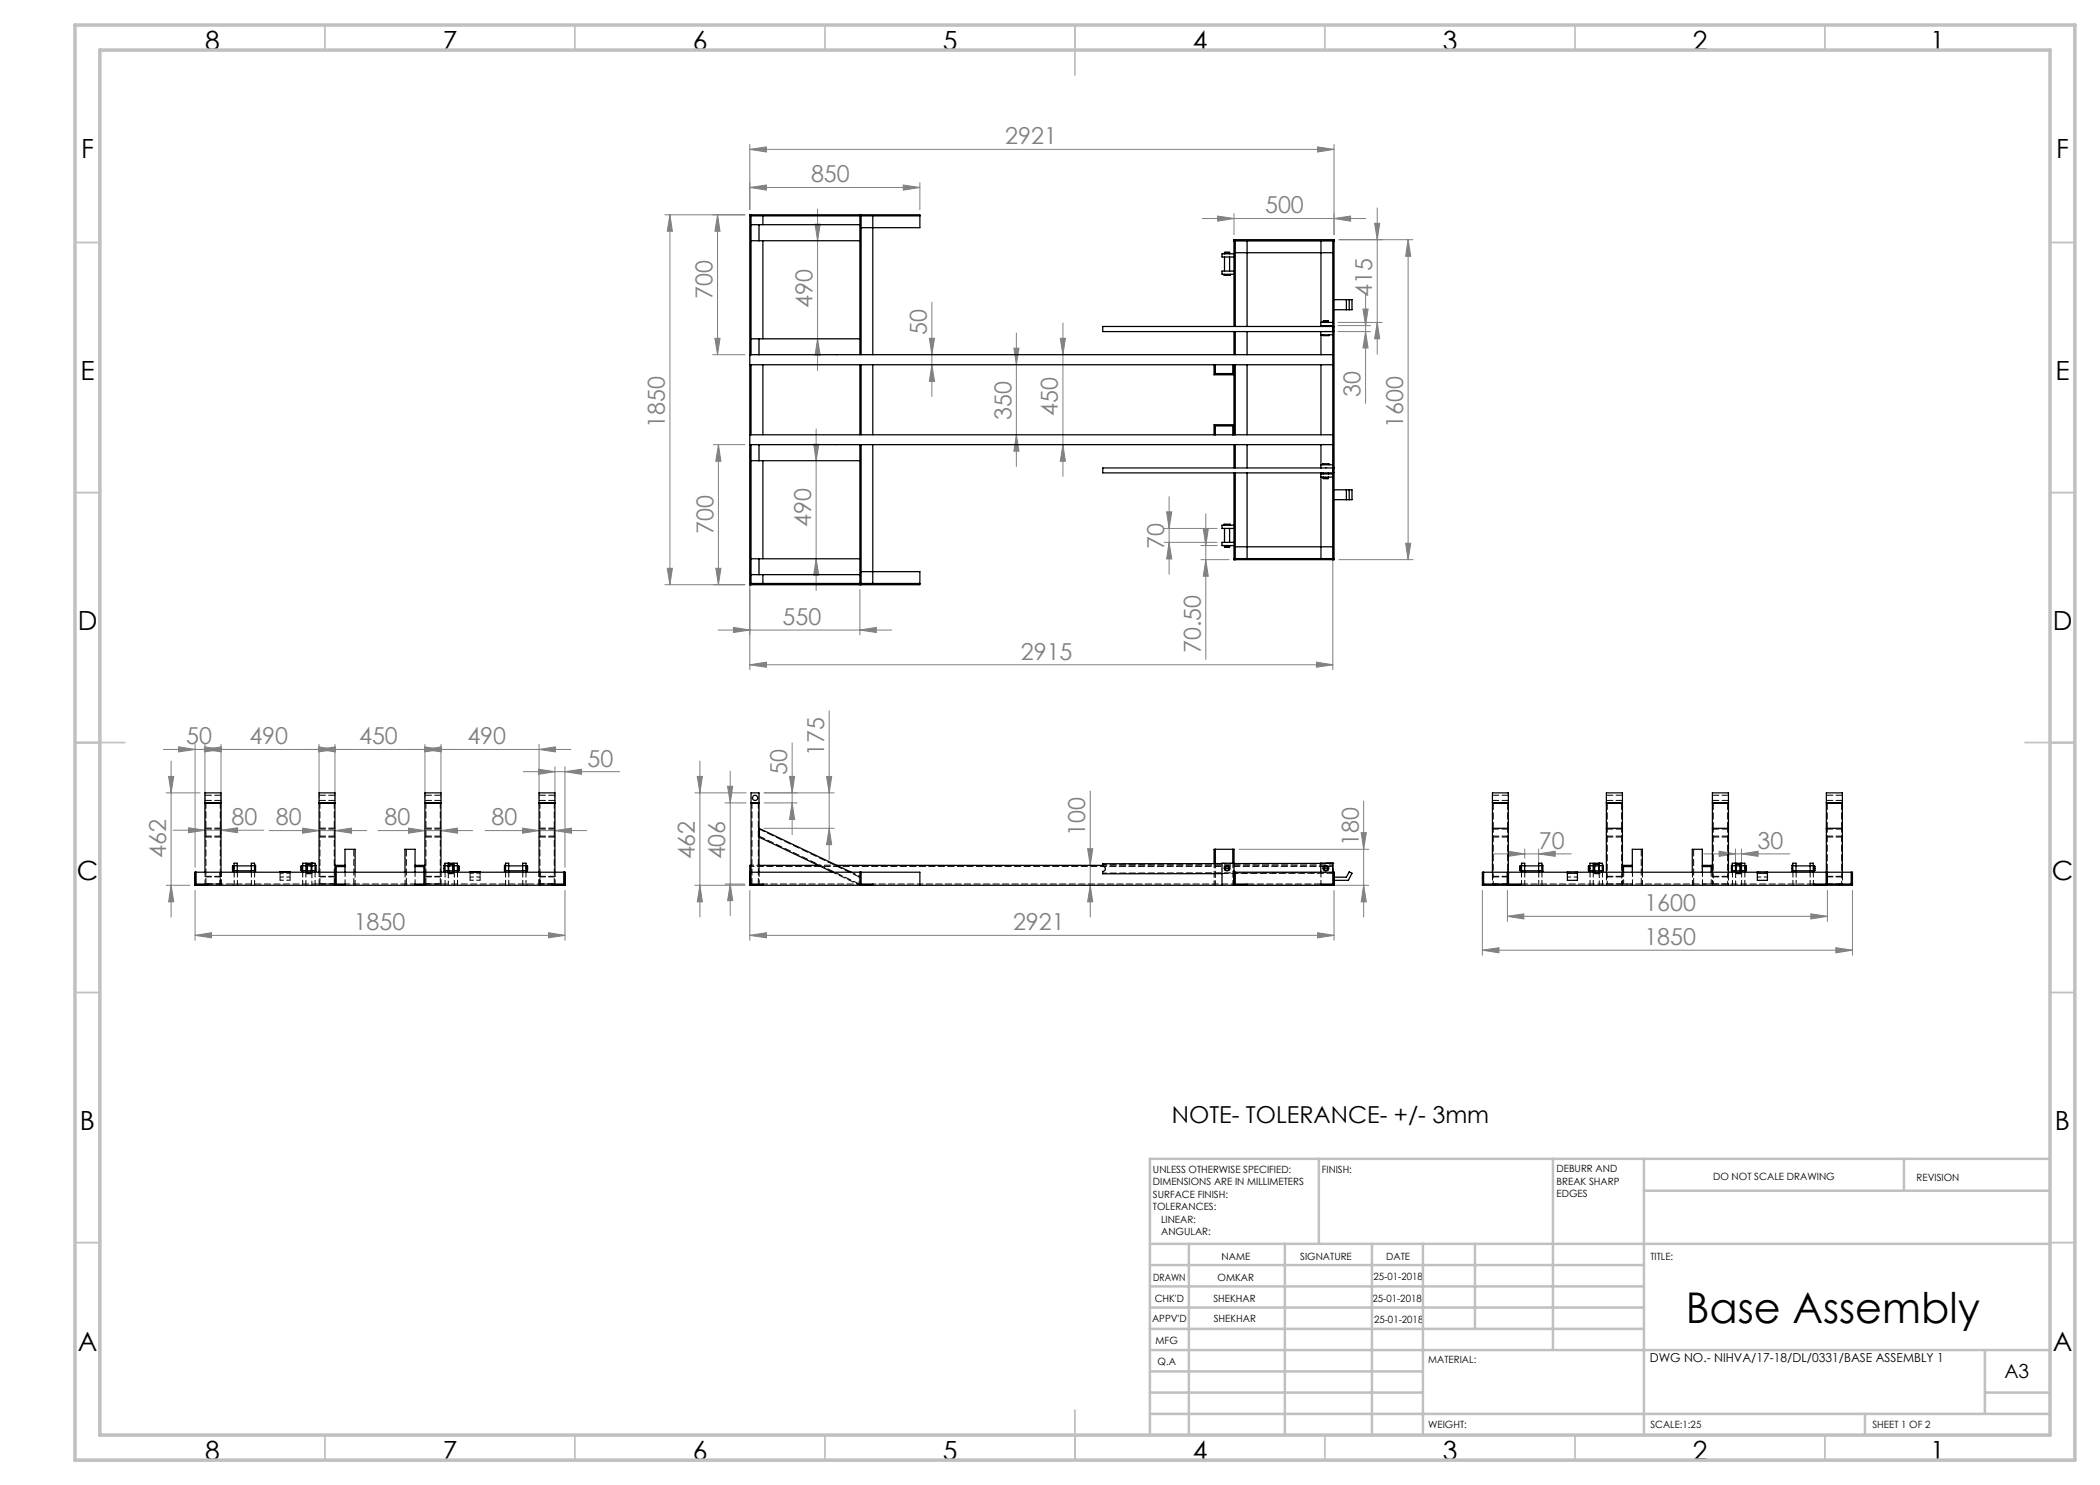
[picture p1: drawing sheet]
<svg xmlns="http://www.w3.org/2000/svg" width="420mm" height="297mm" viewBox="0 0 420 297" stroke-linecap="round" stroke-linejoin="round" font-family="sans-serif">
<g fill="none" stroke="#808080" stroke-width=".2">
<path d="M150 29.9l3.3-.5v1zM150 28.9v13M150 29.9h116.8M150 37.5l3.3-.5v1zM150 37.5h34M180.7 37l3.3 .5-3.3 .5zM184 36.5v5.4M263.5 29.4l3.3 .5-3.3 .5zM266.8 28.9v18.1M133 43h16M134 43l.5 3.2h-1zM134 43v73.9"/>
<path d="M143.5 43l.5 3.2h-1zM143.5 43v27.9M163 44.8h1l-.5 3.4zM163.5 41.8v32.3M240.5 43.7h32.7M243.5 43.2l3.3 .5-3.3 .5zM246.8 42.7v4.3M266.8 43.7l3.3-.5v1zM267.8 47.9h14.8M273.1 58.8v21.9M274.9 44.7h1l-.5 3.2zM275.4 41.6v29.2"/>
<path d="M281.6 47.9v64M281.6 47.9l.6 3.4h-1.1zM142.5 70.9h6.5M143 67.7h1l-.5 3.2zM163.5 67.8l.5 3.2h-1zM185.9 67.7h1l-.5 3.2zM186.4 73l.5 3.3h-1zM186.4 60.5v18.8M202.8 69.6h1l-.5 3.4zM203.3 66.6v26.7M212.1 67.7h1l-.5 3.2zM212.6 64.6v30.7"/>
<path d="M267.6 64.5h8.8M267.6 65.1h6.5M267.6 66.3h6.5M272.6 61.8h1l-.5 3.3zM273.1 66.3l.5 3.3h-1zM275.4 64.5l.5 3.3h-1zM142.7 88.9h6.3M143.7 88.9l.5 3.3h-1zM143.7 88.9v28M150 90v43.9M162.7 88.9h1.1l-.6 3.2zM163.2 85.8v32.3"/>
<path d="M203.3 87l.5 3.2h-1zM212.6 88.9l.5 3.3h-1zM233.8 99.3v15.5M266.6 90v43.9M133 116.9h16M133.5 113.7h1l-.5 3.2zM143.2 113.7h1l-.5 3.2zM163.2 111.8l.6 3.2h-1.1zM172 117.9v9.1M232.8 105.7h10.6M232.8 108.5h10.6M233.3 102.4h1.1l-.6 3.3z"/>
<path d="M233.8 108.5l.6 3.3h-1.1zM240.2 109.1h3.2M240.2 111.9h5.6M240.7 105.8h1l-.5 3.3zM241.2 111.9l.5 3.3h-1zM241.2 102.8v29.1M267.8 111.9h14.8M281.1 108.7h1.1l-.6 3.2zM143.6 126h34.7M146.7 125.5l3.3 .5-3.3 .5zM150 133l3.3-.6v1.1zM150 133h116.6"/>
<path d="M172 126l3.3-.5v1zM263.3 132.4l3.3 .6-3.3 .5zM32.7 149.9h81.5M33.2 158.6h6.8M33.7 155.3h1l-.5 3.3zM34.2 152.2v31.2M35.7 149.4l3.3 .5-3.3 .5zM39 148.9v24.6M40.9 149.4l3.3 .5-3.3 .5zM41 149.9l3.3-.5v1zM41 148.9v18.1M44.2 148.9v18.1"/>
<path d="M63.7 149.4l3.3 .5-3.3 .5zM63.8 149.9l3.3-.5v1zM63.8 148.9v10.7M67 148.9v10.7M84.9 149.4l3.3 .5-3.3 .5zM85 149.9l3.3-.5v1zM85 148.9v10.7M88.2 148.9v10.7M104.6 154.3h19.3M107.7 153.8l3.3 .5-3.3 .6zM107.8 149.9l3.3-.5v1zM107.8 148.9v10.7"/>
<path d="M111 153.3v6.3M113 154.3l3.3-.5v1.1zM113 153.3v20.2M139 158.6h10.2M139.5 155.3h1l-.5 3.3zM140 152.2v31.2M145.5 157.3h1l-.5 3.3zM146 154.2v29M152.8 158.6h14M157.9 155.3h1l-.5 3.3zM158.4 148.6v18.3M165.3 155.3h1l-.5 3.3z"/>
<path d="M165.8 142.2v29.8M218.1 158.2v25.2M33.2 177.1h4.8M34.2 177.1l.5 3.3h-1zM34.6 166h18.1M37.7 165.6l3.3 .4-3.3 .5zM39 178.1v10M44.2 166l3.3-.4v.9zM53.8 166.1h19.5M60.5 165.6l3.3 .5-3.3 .5zM67 166.1l3.3-.5v1zM75.6 166.1h18.9"/>
<path d="M81.7 165.6l3.3 .5-3.3 .5zM88.2 166.1l3.3-.5v1zM97 166.1h20.3M104.5 165.6l3.3 .5-3.3 .5zM111 166.1l3.3-.5v1zM113 178.1v10M139 177.1h10M140 177.1l.5 3.3h-1zM145 160.6h4.2M145 176.8h4M146 176.8l.5 3.3h-1zM150 178.1v10"/>
<path d="M152.8 165.7h14M152.8 160.6h6.6M158.4 160.6l.5 3.3h-1zM165.8 165.7l.5 3.2h-1zM217.5 169.8h1l-.4 3.3zM218.1 177.1l.4 3.3h-1zM247.8 177.1h26M247.8 169.9h26M266.8 178.1v10M272.2 166.5h1.1l-.6 3.4zM272.7 177.1l.6 3.3h-1.1zM272.7 160.2v23.2"/>
<path d="M296.5 178.1v13M298.6 170.8h15.7M301.5 178.1v6.2M301.6 170.2l3.3 .6-3.3 .5zM304.9 169.8v1.9M307.7 170.8l3.3-.6v1.1zM307.7 169.8v3.3M340.7 170.8h17.3M343.8 170.2l3.3 .6-3.3 .5zM347.1 169.8v3.3M348.3 170.8l3.3-.6v1.1zM348.3 169.8v3.3"/>
<path d="M365.5 178.1v6.2M370.5 178.1v13M39 187.1l3.3-.6v1.1zM39 187.1h74M109.7 186.5l3.3 .6-3.3 .5zM150 187.1l3.3-.6v1.1zM150 187.1h116.8M263.5 186.5l3.3 .6-3.3 .5zM296.5 190l3.3-.5v1.1zM296.5 190h74M301.5 183.3l3.3-.5v1zM301.5 183.3h64"/>
<path d="M362.2 182.8l3.3 .5-3.3 .5zM367.2 189.5l3.3 .5-3.3 .6z"/>
</g>
<g fill="none" stroke="#c0c0c0" stroke-width=".35">
<path d="M65 5v5M115 5v5M165 5v5M215 5v10M265 5v5M315 5v5M365 5v5M15 48.5h5M410 48.5h5M15 98.5h5M410 98.5h5M15 148.5h10"/>
<path d="M405 148.5h10M15 198.5h5M410 198.5h5M15 248.5h5M410 248.5h5M65 287v5M115 287v5M165 287v5M215 282v10M265 287v5M315 287v5M365 287v5"/>
</g>
<g fill="none" stroke="#c0c0c0" stroke-width=".5">
<path d="M263.8 231.8v17M310.6 231.8v38.2M328.8 231.8v55.2M328.8 238.2h81.2M380.8 231.8v6.4M410 231.8h-180v55.2M230 248.8h180M230 257.3h98.8M230 253h98.8M237.8 248.8v38.2M257 248.8v38.2M274.4 248.8v38.2"/>
<path d="M284.6 248.8v38.2M295 248.8v17M230 265.8h98.8M230 261.5h98.8M230 278.5h54.6M230 274.3h54.6M230 270h180M397 278.5h13M397 270v12.8M230 282.8h180M373 282.8v4.2"/>
</g>
<path d="M15 5h400v287h-400zM20 10h390v277h-390z" fill="none" stroke="#c0c0c0" stroke-width=".7"/>
<g fill="#808080">
<path d="M67 166.1l3.3-.5v1zM60.5 165.6l3.3 .5-3.3 .5zM111 166.1l3.3-.5v1zM104.5 165.6l3.3 .5-3.3 .5zM113 154.3l3.3-.5v1.1zM107.7 153.8l3.3 .5-3.3 .6z"/>
<path d="M301.5 183.3l3.3-.5v1zM362.2 182.8l3.3 .5-3.3 .5zM296.5 190l3.3-.5v1.1zM367.2 189.5l3.3 .5-3.3 .6z"/>
<path d="M37.7 165.6l3.3 .4-3.3 .5zM44.2 166l3.3-.4v.9z"/>
<path d="M263.3 132.4l3.3 .6-3.3 .5zM150 133l3.3-.6v1.1zM109.7 186.5l3.3 .6-3.3 .5zM39 187.1l3.3-.6v1.1z"/>
<path d="M150 37.5l3.3-.5v1zM180.7 37l3.3 .5-3.3 .5z"/>
<path d="M243.5 43.2l3.3 .5-3.3 .5zM266.8 43.7l3.3-.5v1z"/>
<path d="M343.8 170.2l3.3 .6-3.3 .5zM348.3 170.8l3.3-.6v1.1z"/>
<path d="M172 126l3.3-.5v1zM146.7 125.5l3.3 .5-3.3 .5zM263.5 29.4l3.3 .5-3.3 .5zM150 29.9l3.3-.5v1z"/>
<path d="M165.8 165.7l.5 3.2h-1zM165.3 155.3h1l-.5 3.3z"/>
<path d="M218.1 177.1l.4 3.3h-1zM217.5 169.8h1l-.4 3.3z"/>
<path d="M233.3 102.4h1.1l-.6 3.3zM233.8 108.5l.6 3.3h-1.1z"/>
<path d="M145.5 157.3h1l-.5 3.3zM146 176.8l.5 3.3h-1zM139.5 155.3h1l-.5 3.3zM140 177.1l.5 3.3h-1zM272.2 166.5h1.1l-.6 3.4zM272.7 177.1l.6 3.3h-1.1z"/>
<path d="M240.7 105.8h1l-.5 3.3zM241.2 111.9l.5 3.3h-1zM272.6 61.8h1l-.5 3.3zM273.1 66.3l.5 3.3h-1zM143.7 88.9l.5 3.3h-1zM143.2 113.7h1l-.5 3.2zM33.7 155.3h1l-.5 3.3zM34.2 177.1l.5 3.3h-1z"/>
<path d="M157.9 155.3h1l-.5 3.3zM158.4 160.6l.5 3.3h-1z"/>
<path d="M133.5 113.7h1l-.5 3.2zM134 43l.5 3.2h-1z"/>
<path d="M281.1 108.7h1.1l-.6 3.2zM281.6 47.9l.6 3.4h-1.1zM163.5 67.8l.5 3.2h-1zM163 44.8h1l-.5 3.4z"/>
<path d="M274.9 44.7h1l-.5 3.2zM275.4 64.5l.5 3.3h-1z"/>
<path d="M202.8 69.6h1l-.5 3.4zM203.3 87l.5 3.2h-1zM162.7 88.9h1.1l-.6 3.2zM163.2 111.8l.6 3.2h-1.1zM185.9 67.7h1l-.5 3.2zM186.4 73l.5 3.3h-1zM212.1 67.7h1l-.5 3.2zM212.6 88.9l.5 3.3h-1zM143.5 43l.5 3.2h-1zM143 67.7h1l-.5 3.2z"/>
<path d="M301.6 170.2l3.3 .6-3.3 .5zM307.7 170.8l3.3-.6v1.1z"/>
<path d="M63.7 149.4l3.3 .5-3.3 .5zM85 149.9l3.3-.5v1z"/>
<path d="M81.7 165.6l3.3 .5-3.3 .5zM88.2 166.1l3.3-.5v1zM84.9 149.4l3.3 .5-3.3 .5zM107.8 149.9l3.3-.5v1z"/>
<path d="M35.7 149.4l3.3 .5-3.3 .5zM41 149.9l3.3-.5v1zM40.9 149.4l3.3 .5-3.3 .5zM63.8 149.9l3.3-.5v1z"/>
<path d="M150 187.1l3.3-.6v1.1zM263.5 186.5l3.3 .6-3.3 .5z"/>
</g>
<g fill="none" stroke="#000" stroke-width=".25">
<path d="M150 43.2h34M150.2 48.2h21.8M150.2 44.9h21.8M150.2 43v27.9M151.8 44.9v3.3M152.6 43.2v1.7M152.6 48.2v19.6M172 43v27.9M172.2 45.5h11.8v-2.5h-34v73.9h34v-2.6h-11.8M172.2 43v27.9M174.6 43.2v27.7M244.8 54.9v.2h1.2v-.2"/>
<path d="M244.9 50.5v.2M244.9 50.5h1M244.9 50.7v.1M244.9 51.4v2.8M245.9 50.5v.2M245.9 50.7v.1M245.9 51.4v2.8M246.8 50.8h-2.4v.6h2.4M246.8 54.2h-2.4v.7h2.4M246.8 48.2h20M247.1 50.5h19.5M247.1 47.9v17.4"/>
<path d="M249.4 48.2v17.1M264.2 48.2v16.3M266.6 47.9v64M266.8 59.9h3.6v2h-3.6M269.3 59.9v2M269.8 59.9v2M150 73h116.6M150 70.9h116.6M150.2 67.8h21.8M150.2 73v14M151.8 67.8v3.1M152.6 73v14"/>
<path d="M172 73v14M172.2 73v14M174.6 73v14M242.8 73v2h4M243.1 73v1.7h3.5v-1.7M246.8 65.3v-17.4h20v64h-20v-17.3M246.8 66.3v4.6M246.8 73v14M247.1 66.3v4.6M247.1 73v14M249.4 66.3v4.6M249.4 73v14"/>
<path d="M264.2 66.3v.7h2.4M264.2 65.1v.2M264.2 67v3.9M264.2 73v14M264.6 67v.1h1.2v-.1M264.7 64.2h1M264.7 64.2l.1-.1 .9 .1M264.7 64.3v.2M264.7 64.2v.1M264.7 65.1v.2M265.7 64.3v.2M265.7 64.2v.1"/>
<path d="M265.7 65.1v.2M266.6 65.4h.1M266.6 66.2h.1M266.6 65.3h.1M266.6 66.3h.1M266.6 65.3h-46v1h46M266.6 64.5h-2.4v.6h2.4M150 87h116.6M150 88.9h116.6M150.2 92.1h21.8M150.2 88.9v28M151.8 88.9v3.2"/>
<path d="M152.6 92.1v19.7M172 88.9v28M172.2 88.9v28M174.6 88.9v27.8M243.1 87v-1.8h3.5v1.8M246.8 88.9v4.7M246.8 84.9h-4v2.1M247.1 88.9v4.7M247.1 94.6v17.3M249.4 88.9v4.7M249.4 94.6v17.1M264.2 88.9v4.1"/>
<path d="M264.2 94.6v.2M264.2 95.4v16.3M264.6 93v-.3h1.2v.3M264.7 95.4v.2M264.7 95.7h1M264.7 94.6v.2M264.7 95.6v.1M265.7 95.4v.2M265.7 94.6v.2M265.7 95.6v.1M266.6 93.7h.1M266.6 94.5h.1"/>
<path d="M266.6 93.6h.1M266.6 94.6h.1M266.6 93.6h-46v1h46M266.6 93h-2.4v.6M266.6 94.8h-2.4v.6h2.4M266.8 98h3.6v1.9h-3.6M269.3 98v1.9M269.8 98v1.9M150 116.7h34M150.2 114.9h21.8M150.2 111.8h21.8M151.8 111.8v3.1"/>
<path d="M152.6 114.9v1.8M244.8 105.1v-.3h1.2v.3M244.9 109.4h1M244.9 109.4l.1 .1 .9-.1M244.9 109.1v.3M244.9 105.7v2.8M245.9 109.1v.3M245.9 105.7v2.8M246.8 105.1h-2.4v.6h2.4M246.8 108.5h-2.4v.6h2.4M246.8 111.7h20M247.1 109.4h19.5"/>
<path d="M39 174.4h74v2.7h-74zM39.2 174.4v2.4h2.4v.3M41 174.4v-15.8h3.2v15.8M41 160.6h3.2M46.6 173.2v1M46.6 173.2h.2M46.6 174.2h.2M46.8 174.4v-1.8h.6v1.8M47.4 173.2h2.9M47.4 174.2h2.9M50.3 174.4v-1.8h.6v1.8M50.9 173.1h.2v1.2h-.2"/>
<path d="M56 174.4h2M60.3 173.2v1M60.3 173.2h-.1l.1 1M60.3 173.2h.2M60.3 174.2h.2M60.5 174.4v-1.8h.7v1.8M61.2 173.2h.1M61.2 174.2h.1M61.3 173.3v1M61.3 172.8h1.1M61.3 173.3v-.7h1.7v1.8M61.3 174.3h.2"/>
<path d="M61.3 173.3h.2M61.3 174.3v.1M61.5 173.3v1M61.5 173.2h.7M61.5 174.2h.7M61.5 173.3v-.4h.7v.4M61.5 174.3v.1M62.2 173.3v1M62.2 174.3h.2M62.2 173.3h.2M62.2 174.3v.1M62.4 172.6h.1"/>
<path d="M62.4 173.3v1M62.4 172.6v.7M62.4 174.3v.1M63 173.1h.2v1.2h-.2M63.8 174.4v-15.8h3.2v18.5M63.8 160.6h3.2M67 173.1h2M69 174.4v-4.5h2v4.5M69 173.3h-1.8v3.5h1.8v.3M81 174.4v-4.5h2v4.5M83 173.3h1.8v3.5h-1.8v.3M83 173.1h2"/>
<path d="M85 160.6h3.2M88.2 174.4v-15.8h-3.2v18.5M89 173.1h-.2v1.2h.2M89.6 172.6h.1M89.6 173.3v1M89.6 172.8h1M89.6 174.3h.1M89.6 173.3h.1M89.6 172.6v.7M89.6 174.3v.1M89.7 173.3v1M89.7 173.2h.8"/>
<path d="M89.7 174.2h.8M89.7 173.3v-.4h.8v.4M89.7 174.3v.1M90.5 173.3v1M90.5 174.3h.1M90.5 173.3h.1M90.5 174.3v.1M90.6 173.3v1M90.6 173.3v-.7h-1.6v1.8M90.6 173.2h.2M90.6 174.2h.2M90.6 174.3v.1"/>
<path d="M90.8 174.4v-1.8h.7v1.8M91.5 173.2h.2M91.5 174.2h.2M91.7 173.2v.5M91.7 173.7v.5M91.7 173.2v1M94 174.4h2M101.1 173.1h-.2v1.2h.2M101.1 174.4v-1.8h.6v1.8M101.7 173.2h2.8M101.7 174.2h2.8M104.5 174.4v-1.8h.7v1.8"/>
<path d="M105.2 173.2h.2M105.2 174.2h.2M105.4 173.2v1M105.4 173.2h.1l-.1 1M107.8 174.4v-15.8h3.2v15.8M107.8 160.6h3.2M112.7 174.4v2.4h-2.3v.3M150 174.4h34v2.7M150.2 173.1h-.2v4h116.8v-2.7h-20M150.2 160.6h1.6M151.8 174.4v-15.8h-1.6v18.2h2.4v.3M151.8 165.7l18.5 8.7"/>
<path d="M151.8 167.4l14.7 7M151.8 173.1h11.8M167.3 173.1h53.3M172 174.4v2.7M172.2 174.4v2.4h2.4v.3M242.8 172.7v-2.8h4v7.2M243.1 169.9v2.8M244.4 172.7l-23.8 .1v.5a.5 .5 0 0 1 .5 .5 .5 .5 0 0 1-.5 .5v.5l23.8-.1M246.6 169.9v2.7M246.8 172.6h-2.4v4.5M247.1 174.4v2.4h2.3v.3M264.2 172.7h-17.4"/>
<path d="M266.6 172.6h.1M266.6 172.6v4.2h-2.4v.3M266.6 172.6h-2.4v1.8M266.8 175.4h2.5l.5-1 .6 .3-.7 1.4h-2.9M296.7 174.4v2.4h4.8M298.5 174.4v-15.8h3.2v15.8M298.5 160.6h3.2M298.5 165.7h3.2M299.1 176.8v.3M301.5 174.4v2.7M301.7 174.4v2.4h2.4v.3M304.1 173.2v1"/>
<path d="M304.1 173.2h.2M304.1 174.2h4.3M304.3 174.4v-1.8h.6v1.8M304.9 173.2h2.8M307.7 174.4v-1.8h.7v1.8M308.4 173.1h.2v1.2h-.2M313.5 174.4h-17v2.7h74v-2.7h-17M313.5 174.4h2v1.7h-2zM313.5 174.7h2M315.5 174.4h36M317.7 173.2v1M317.7 173.2h.3"/>
<path d="M317.7 174.2h1.1M318 174.4v-1.8h.6v1.8M318.6 173.2h.2M318.8 174.4v-1.8h1.7v1.8M318.9 173.2h.8M318.9 174.2h.8M318.9 172.9h.8M318.9 174.4v-1.6h.8v1.6M319.8 172.6h.1M319.8 174.2h.7M319.8 172.6v1.8M320.5 173.1h.2v1.2h-.2"/>
<path d="M321.3 174.4v-15.8h3.2v15.8M321.3 160.6h3.2M321.3 165.7h3.2M324.5 173.1h2M326.5 174.4v-4.5h2v4.5M326.5 173.3h-1.8v1.1M338.5 174.4v-4.5h2v4.5M340.5 173.1h2M340.5 173.3h1.7v1.1M342.5 174.4v-15.8h3.2v15.8M342.5 160.6h3.2M342.5 165.7h3.2"/>
<path d="M346.5 173.1h-.2v1.2h.2M346.5 174.4v-1.8h1.6v1.8M346.5 174.2h.6M347.1 172.6h.1M347.1 172.6v1.8M347.2 173.2h.8M347.2 174.2h.8M347.2 172.9h.8M347.2 174.4v-1.6h.8v1.6M348.1 173.2h.2M348.1 174.2h1.1M348.3 174.4v-1.8h.7v1.8"/>
<path d="M349 173.2h.2M349.2 173.2v1M349.2 173.2h.1l-.1 1M351.5 174.4h2v1.7h-2zM351.5 174.7h2M358.6 173.1h-.2v1.2h.2M358.6 174.4v-1.8h.6v1.8M358.6 174.2h4.3M359.2 173.2h2.8M362 174.4v-1.8h.7v1.8M362.7 173.2h.2M362.9 173.2v1"/>
<path d="M365.3 160.6h3.2M365.3 165.7h3.2M365.5 174.4v2.7M367.9 176.8v.3M368.5 174.4v-15.8h-3.2l-.1 18.2h-2.3v.3M370.2 174.4v2.4h-4.7"/>
<circle cx="151" cy="159.6" r=".52"/>
<circle cx="46.7" cy="173.7" r=".08"/>
<circle cx="60.4" cy="173.7" r=".08"/>
<circle cx="91.6" cy="173.7" r=".08"/>
<circle cx="105.3" cy="173.7" r=".08"/>
<circle cx="245.4" cy="173.7" r=".5"/>
<circle cx="245.4" cy="173.6" r=".42"/>
<circle cx="265.2" cy="173.7" r=".5"/>
<circle cx="265.2" cy="173.6" r=".42"/>
<circle cx="304.2" cy="173.7" r=".08"/>
<circle cx="317.9" cy="173.7" r=".08"/>
<circle cx="349.1" cy="173.7" r=".08"/>
<circle cx="362.8" cy="173.7" r=".09"/>
</g>
<g fill="none" stroke="#000" stroke-width=".2" stroke-dasharray="1.3 .6" stroke-dashoffset=".7">
<path d="M167.3 173h-3.7M171.8 176.8v-1.4M184 176.8h-9.4M244.8 173.6a.6 .6 0 0 1 .9-.5 .6 .6 0 0 1 .1 1 .6 .6 0 0 1-1-.4v-.1M264.6 173.6a.6 .6 0 0 1 .9-.5 .6 .6 0 0 1 0 1 .6 .6 0 0 1-.9-.4v-.1M298.6 176.8v-1.4M301.5 176.8v-1.4M321.4 176.8v-1.4M324.3 176.8v-1.4M342.6 176.8v-1.4M345.5 176.8v-1.4M365.4 176.8v-1.4"/>
<path d="M368.3 176.8v-1.4"/>
</g>
<g fill="none" stroke="#000" stroke-width=".2" stroke-dasharray="1.3 .6" stroke-dashoffset=".4">
<path d="M41 176.8v-2.4M44.2 176.8v-2.4M44.3 174.4v2.4M61.5 174.6h.8M61.5 174.5h.8M62.3 172.8h-.8M62.3 174.1h.7M62.4 174.7v2.3M63 173.1h-.7M63.8 176.8v-2.4M69 176.8v-2.4M83 174.4v2.4"/>
<path d="M88.2 176.8v-2.4M89 174.1h.8M89.7 174.7v2.3M89.8 174.6h.7M89.8 174.5h.7M89.8 173.1h-.8M90.5 172.8h-.7M107.8 176.8v-2.4M111 176.8v-2.4M151.8 176.8v-2.4M242.8 172.7v4.3M243.1 172.7v4.3"/>
<path d="M244.4 172.7h2.4M266.6 173.3h-116.6M298.5 175.3v-.9M301.7 175.3v-.9M319.7 174.5h-.7M319.7 174.6h-.7M319.7 174.1h.8M319.8 177v-2.4M320.5 173.1h-.8M321.3 175.3v-.9M324.7 176.8v-2.4M326.5 174.4v2.4"/>
<path d="M340.5 176.8v-2.4M342.2 174.4v2.4M345.7 175.3v-.9M346.5 174.1h.7M347.1 177v-2.4M347.2 173.1h-.7M348 174.5h-.8M348 174.6h-.8M365.3 175.3v-.9M368.5 175.3v-.9"/>
</g>
<g fill="none" stroke="#000" stroke-width=".2" stroke-dasharray="1.3 .6" stroke-dashoffset=".5">
<path d="M56 174.4v1M58 174.4v1M61.4 174.7h1M61.4 174.6h1M89.7 174.7h1M89.7 174.6h1M94 174.4v1M96 174.4v1M166.6 174.4l5.4 2.6M220.6 172.9l46-.1M220.6 174.6l46-.1M244.9 173.7h1"/>
<path d="M245.9 173.6h-1M264.2 172.6h1M264.7 173.7h1M265.7 173.6h-1M266.6 173.6v-1M266.6 173h-46M318.8 172.7h1M319.8 174.7h-1M319.8 174.6h-1M347.1 172.7h1M348.1 174.6h-1M348.1 174.7h-1"/>
</g>
<g fill="none" stroke="#000" stroke-width=".2" stroke-dasharray="1.3 .6">
<path d="M44.2 159h-3.2M67 159h-3.2M88.2 159h-3.2M111 159h-3.2M301.7 159h-3.2M324.5 159h-3.2M345.7 159h-3.2M368.5 159h-3.2M39.3 176.8h-.3M41 176.8v.2M41 160.1h3.2M44.2 167.4h-3.2"/>
<path d="M44.2 165.6h-3.2M44.2 176.8v.2M44.2 175.3h-3.2M46.6 176.8v.2M61.4 174.4v.3M61.4 174.1h.1M61.5 172.9v-.1M61.5 174.4v.2M61.5 173.1h-.1M62.3 172.9v-.1M62.3 174.6v-.2M62.3 174.1h.1"/>
<path d="M62.4 174.7v-.3M62.4 173.1h-.1M63.8 176.8v.2M63.8 160.1h3.2M67 167.4h-3.2M67 165.6h-3.2M67 175.3h-3.2M67 176.8h-3.2M85 160.1h3.2M88.2 167.4h-3.2M88.2 176.8v.2M88.2 165.6h-3.2"/>
<path d="M88.2 175.3h-3.2M88.2 176.8h-3.2M89.7 174.4v.3M89.7 174.1h.1M89.8 172.9v-.1M89.8 174.4v.2M89.8 173.1h-.1M90.5 172.9v-.1M90.5 174.6v-.2M90.5 174.1h.2M90.7 174.7v-.3M90.7 173.1h-.2"/>
<path d="M105.4 177v-.2M107.8 176.8v.2M107.8 160.1h3.2M111 167.4h-3.2M111 176.8v.2M111 165.6h-3.2M111 175.3h-3.2M113 176.8h-.2M150.2 176.8h-.2M151.8 167.2l20 9.6M171.8 175.4l-20-9.6M244.4 174.7l22.2-.1"/>
<path d="M247.1 176.8h-.3M266.6 177v-.2M266.6 174.6v-.2M266.8 176.8h-.2M296.5 176.8h.2M298.5 175.3h3.2M298.5 167.4h3.2M298.5 160.1h3.2M298.6 176.8h.1M301.5 176.8h.2M301.5 176.8h.1M318.8 174.7v-.1"/>
<path d="M318.8 174.6v-.2M318.8 174.2h.2M318.8 174.1h.2M319 174.5v-.1M319 174.6v-.1M319 173.2h-.2M319 173.1h-.2M319.7 174.4v.1M319.7 174.6v-.1M319.7 174.2h.1M319.7 174.1h.1M319.8 174.6h.1"/>
<path d="M319.8 174.4v.2M319.8 173.2h-.1M319.8 173.1h-.1M321.3 175.3h3.2M321.3 167.4h3.2M321.3 160.1h3.2M321.4 176.8h.1M324.3 176.8h.1M326.5 177v-.2M340.5 176.8v.2M342.5 175.3h3.2M342.5 167.4h3.2"/>
<path d="M342.5 160.1h3.2M342.6 176.8h.1M345.5 176.8h.1M347.1 174.6v-.2M347.1 174.6h.1M347.1 174.2h.1M347.1 174.1h.1M347.2 174.5v-.1M347.2 174.6v-.1M347.2 173.2h-.1M347.2 173.1h-.1M348 174.4v.1"/>
<path d="M348 174.6v-.1M348 174.2h.1M348 174.1h.1M348.1 174.4v.2M348.1 174.7v-.1M348.1 173.2h-.1M348.1 173.1h-.1M365.2 176.8h.3M365.3 175.3h3.2M365.3 167.4h3.2M365.3 160.1h3.2M365.4 176.8h.1"/>
<path d="M368.3 176.8h.1M370.2 176.8h.3"/>
</g>
<g fill="none" stroke="#000" stroke-width=".2" stroke-dasharray="1.3 .6" stroke-dashoffset=".3">
<path d="M44 177v-2.6M44 174.4v2.6M44.2 176.8h-2.6M46.8 174.4v2.6M46.8 174.1h.7M47.5 174.4v2.6M47.5 173.1h-.7M50.3 174.4v2.6M50.3 174.1h.6M50.9 174.4v2.6M50.9 173.1h-.6M56 175.4v.6"/>
<path d="M58 175.4v.6M60.5 174.4v2.6M60.5 174.1h.7M61.2 174.4v2.6M61.2 173.1h-.7M62.4 174.1h.6M63 174.4v2.6M63 173.1h-.6M71 177v-2.6M81 174.4v2.6M83 176.8h-14M89 174.4v2.6"/>
<path d="M89 174.1h.7M89.7 173.1h-.7M90.9 174.4v2.6M90.9 174.1h.6M91.5 174.4v2.6M91.5 173.1h-.6M94 175.4v.6M96 175.4v.6M101.1 174.4v2.6M101.1 174.1h.7M101.8 174.4v2.6M101.8 173.1h-.7"/>
<path d="M104.6 174.4v2.6M104.6 174.1h.6M105.2 174.4v2.6M105.2 173.1h-.6M108 174.4v2.6M110.4 176.8h-2.6M172.2 176.8h-19.6M246.6 172.6v4.4M264.2 174.4v2.6M304.3 177v-2.6M304.3 174.1h.6M304.9 177v-2.6"/>
<path d="M304.9 173.1h-.6M307.7 177v-2.6M307.7 174.1h.7M308.4 177v-2.6M308.4 173.1h-.7M318 177v-2.6M318 174.1h.6M318.6 177v-2.6M318.6 173.1h-.6M319.8 174.1h.7M320.5 177v-2.6M320.5 173.1h-.7"/>
<path d="M324.5 174.4v2.6M328.5 174.4v2.6M338.5 177v-2.6M342.5 177v-2.6M346.5 177v-2.6M346.5 174.1h.6M347.1 173.1h-.6M348.3 177v-2.6M348.3 174.1h.7M349 177v-2.6M349 173.1h-.7M358.6 177v-2.6"/>
<path d="M358.6 174.1h.6M359.2 177v-2.6M359.2 173.1h-.6M362 177v-2.6M362 174.1h.7M362.7 177v-2.6M362.7 173.1h-.7"/>
</g>
<path d="M172 175.3l-1.7-.9" fill="none" stroke="#000" stroke-width=".2" stroke-dasharray="1.3 .6" stroke-dashoffset="1"/>
<g fill="none" stroke="#000" stroke-width=".2" stroke-dasharray="1.3 .6" stroke-dashoffset="-.1">
<path d="M70.8 177v-7.2M81.3 169.8v7.2M264.2 176.8h-14.8M298.6 165.8v-5.2M301.5 165.8v-5.2M321.4 165.8v-5.2M324.3 165.8v-5.2M328.2 169.8v7.2M338.7 177v-7.2M342.6 165.8v-5.2M345.5 165.8v-5.2M365.4 165.8v-5.2"/>
<path d="M368.3 165.8v-5.2"/>
</g>
<g fill="none" stroke="#000" stroke-width=".2" stroke-dasharray="1.3 .6" stroke-dashoffset=".1">
<path d="M41.2 176.8v-16.2M44.1 167.2h-2.9M44.1 165.8h-2.9M44.1 175.4h-2.9M44.1 176.8h-2.9M44.1 176.8v-16.2M64 176.8v-16.2M66.9 165.8h-2.9M66.9 175.4h-2.9M66.9 167.2h-2.9M66.9 176.8h-2.9M66.9 176.8v-16.2"/>
<path d="M85.2 176.8v-16.2M88.1 165.8h-2.9M88.1 175.4h-2.9M88.1 167.2h-2.9M88.1 176.8h-2.9M88.1 176.8v-16.2M108 176.8v-16.2M110.9 165.8h-2.9M110.9 167.2h-2.9M110.9 175.4h-2.9M110.9 176.8h-2.9M110.9 176.8v-16.2"/>
<path d="M150.4 176.8v-16.2M151.7 176.8v-16.2M298.6 175.4h2.9M298.6 167.2h2.9M298.6 176.8h2.9M298.6 165.8h2.9M321.4 176.8h2.9M321.4 167.2h2.9M321.4 175.4h2.9M321.4 165.8h2.9M342.6 176.8h2.9M342.6 167.2h2.9"/>
<path d="M342.6 175.4h2.9M342.6 165.8h2.9M365.4 176.8h2.9M365.4 167.2h2.9M365.4 175.4h2.9M365.4 165.8h2.9"/>
</g>
<path d="M151.8 173h-1.6" fill="none" stroke="#000" stroke-width=".2" stroke-dasharray="1.3 .6" stroke-dashoffset=".8"/>
<g fill="none" stroke="#000" stroke-width=".2" stroke-dasharray="1.3 .6" stroke-dashoffset=".6">
<path d="M58 175.4h-2M58 176h-2M58 174.6h-2M96 175.4h-2M96 176h-2M96 174.6h-2M246.8 176.8h-62.8M298.6 175.4v-9.6M301.5 175.4v-9.6M313.5 175.4h2M313.5 174.4h2M321.4 175.4v-9.6"/>
<path d="M324.3 175.4v-9.6M342.6 175.4v-9.6M345.5 175.4v-9.6M351.5 175.4h2M351.5 174.4h2M365.4 175.4v-9.6M368.3 175.4v-9.6"/>
</g>
<path d="M67.3 176.8h-25.7M110.4 176.8h-25.6" fill="none" stroke="#000" stroke-width=".2" stroke-dasharray="1.3 .6" stroke-dashoffset=".2"/>
<path d="M298.5 177v-1.7M301.7 177v-1.7M321.3 177v-1.7M326.5 176.8h-1.8M342.2 176.8h-1.7M345.7 177v-1.7M365.3 177v-1.7M368.5 177v-1.7" fill="none" stroke="#000" stroke-width=".2" stroke-dasharray="1.3 .6" stroke-dashoffset=".9"/>
<path d="M304.1 176.8h58.8" fill="none" stroke="#000" stroke-width=".2" stroke-dasharray="1.3 .6" stroke-dashoffset="-.2"/>
<text font-size="8.5" x="337.1" y="264.5">Base Assembly</text>
<g font-size="5.3">
<text x="41" y="9.9">8</text>
<text x="88.5" y="9.9">7</text>
<text x="138.5" y="9.9">6</text>
<text x="188.5" y="9.9">5</text>
<text x="238.5" y="9.9">4</text>
<text x="288.5" y="9.9">3</text>
<text x="338.5" y="9.9">2</text>
<text x="386" y="9.9">1</text>
<text x="16.2" y="31.7">F</text>
<text x="411.2" y="31.7">F</text>
<text x="16.1" y="75.9">E</text>
<text x="411.1" y="75.9">E</text>
<text x="15.5" y="125.9">D</text>
<text x="410.5" y="125.9">D</text>
<text x="15.4" y="175.9">C</text>
<text x="410.4" y="175.9">C</text>
<text x="16" y="225.9">B</text>
<text x="411" y="225.9">B</text>
<text x="15.5" y="270.2">A</text>
<text x="410.5" y="270.2">A</text>
<text x="41" y="291.9">8</text>
<text x="88.5" y="291.9">7</text>
<text x="138.5" y="291.9">6</text>
<text x="188.5" y="291.9">5</text>
<text x="238.5" y="291.9">4</text>
<text x="288.5" y="291.9">3</text>
<text x="338.5" y="291.9">2</text>
<text x="386" y="291.9">1</text>
</g>
<g font-size="4.7" fill="#808080">
<text x="201" y="28.9">2921</text>
<text x="162.2" y="36.5">850</text>
<text x="253" y="42.7">500</text>
<text x="142.5" y="59.8" transform="rotate(-90 142.5 59.8)">700</text>
<text x="274.4" y="59.4" transform="rotate(-90 274.4 59.4)">415</text>
<text x="162.5" y="61.7" transform="rotate(-90 162.5 61.7)">490</text>
<text x="185.4" y="66.9" transform="rotate(-90 185.4 66.9)">50</text>
<text x="202.3" y="84" transform="rotate(-90 202.3 84)">350</text>
<text x="211.6" y="83.2" transform="rotate(-90 211.6 83.2)">450</text>
<text x="272.1" y="79.4" transform="rotate(-90 272.1 79.4)">30</text>
<text x="133" y="85.5" transform="rotate(-90 133 85.5)">1850</text>
<text x="280.6" y="85.5" transform="rotate(-90 280.6 85.5)">1600</text>
<text x="142.7" y="106.8" transform="rotate(-90 142.7 106.8)">700</text>
<text x="162.2" y="105.3" transform="rotate(-90 162.2 105.3)">490</text>
<text x="232.8" y="109.8" transform="rotate(-90 232.8 109.8)">70</text>
<text x="156.5" y="125">550</text>
<text x="204.2" y="131.9">2915</text>
<text x="240.2" y="130.6" transform="rotate(-90 240.2 130.6)">70.50</text>
<text x="37.2" y="148.9">50</text>
<text x="49.9" y="148.9">490</text>
<text x="71.8" y="148.9">450</text>
<text x="93.5" y="148.9">490</text>
<text x="117.5" y="153.3">50</text>
<text x="157.4" y="155" transform="rotate(-90 157.4 155)">50</text>
<text x="164.8" y="151.2" transform="rotate(-90 164.8 151.2)">175</text>
<text x="46.3" y="165">80</text>
<text x="55.2" y="165.1">80</text>
<text x="76.9" y="165.1">80</text>
<text x="98.3" y="165.1">80</text>
<text x="217" y="167.3" transform="rotate(-90 217 167.3)">100</text>
<text x="33.2" y="171.5" transform="rotate(-90 33.2 171.5)">462</text>
<text x="139" y="171.9" transform="rotate(-90 139 171.9)">462</text>
<text x="145" y="171.9" transform="rotate(-90 145 171.9)">406</text>
<text x="271.7" y="169.3" transform="rotate(-90 271.7 169.3)">180</text>
<text x="307.8" y="169.7">70</text>
<text x="351.5" y="169.7">30</text>
<text x="328.9" y="182.2">1600</text>
<text x="70.7" y="186">1850</text>
<text x="202.6" y="186">2921</text>
<text x="328.9" y="189">1850</text>
</g>
<text font-size="4.7" x="234.4" y="224.7">NOTE- TOLERANCE- +/- 3mm</text>
<text font-size="3.9" x="400.9" y="275.5">A3</text>
<text font-size="2.5" x="330" y="272.4">DWG NO.- NIHVA/17-18/DL/0331/BASE ASSEMBLY 1</text>
<g font-size="2">
<text x="230.6" y="234.6">UNLESS OTHERWISE SPECIFIED:</text>
<text x="230.6" y="237.1">DIMENSIONS ARE IN MILLIMETERS</text>
<text x="230.6" y="239.6">SURFACE FINISH:</text>
<text x="264.4" y="234.6">FINISH:</text>
<text x="311.3" y="234.5">DEBURR AND</text>
<text x="311.3" y="237">BREAK SHARP</text>
<text x="311.3" y="239.5">EDGES</text>
<text x="342.6" y="236">DO NOT SCALE DRAWING</text>
<text x="383.3" y="236.2">REVISION</text>
<text x="230.6" y="242.1">TOLERANCES:</text>
<text x="232.2" y="244.6">LINEAR:</text>
<text x="232.2" y="247.1">ANGULAR:</text>
<text x="244.3" y="252">NAME</text>
<text x="260" y="251.9">SIGNATURE</text>
<text x="277.2" y="251.9">DATE</text>
<text x="330.1" y="251.9">TITLE:</text>
<text x="230.6" y="256.1">DRAWN</text>
<text x="243.5" y="256.1">OMKAR</text>
<text x="274.7" y="255.9">25-01-2018</text>
<text x="230.9" y="260.3">CHK'D</text>
<text x="242.7" y="260.3">SHEKHAR</text>
<text x="274.5" y="260.3">25-01-2018</text>
<text x="230.4" y="264.4">APPV'D</text>
<text x="231.1" y="268.8">MFG</text>
<text x="242.8" y="264.4">SHEKHAR</text>
<text x="274.8" y="264.6">25-01-2018</text>
<text x="231.5" y="273">Q.A</text>
<text x="285.6" y="272.5">MATERIAL:</text>
<text x="285.6" y="285.5">WEIGHT:</text>
<text x="330.1" y="285.6">SCALE:1:25</text>
<text x="374.5" y="285.6">SHEET 1 OF 2</text>
</g>
</svg>
